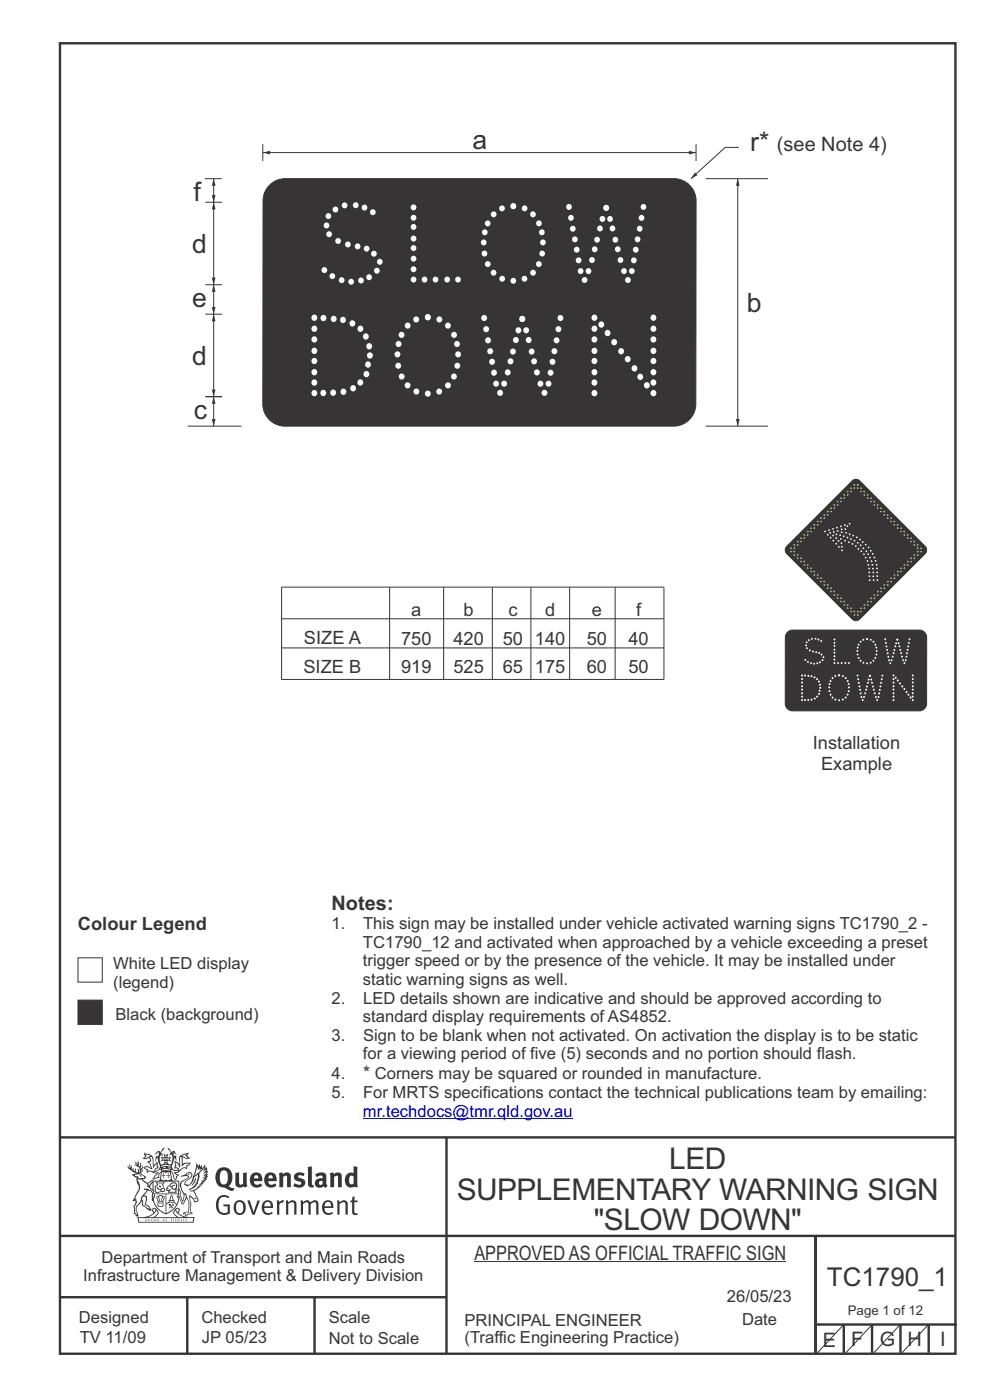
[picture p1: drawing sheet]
<svg xmlns="http://www.w3.org/2000/svg" width="210mm" height="297mm" viewBox="0 0 210 297" stroke-linecap="round" stroke-linejoin="round" font-family="sans-serif">
<g fill="none" stroke="#373435" stroke-width=".51">
<path d="M12.7 9.2h190v278h-190zM12.7 241.3h190M94.7 241.4v45.8M12.7 275.2h82M12.7 262.2h190.1M39.7 275.2v12M66.7 275.2v12M173 262.1v24.9M173 281h30M179 281v6M185 281v6M191 281v6"/>
<path d="M197 281v6"/>
</g>
<g fill="#373435">
<path d="M47 248.4a2.55 2.55 0 0 0 0 2.7l.3 .2a.81 .81 0 0 0 1-1v-.5a1.04 1.04 0 0 0-1.1-1.5zM46.3 248.1a1.82 1.82 0 0 1 2.1-.2 1.82 1.82 0 0 1 .9 1.8 2.29 2.29 0 0 1-.8 2l.7 .3h.5l-.2 .6a2.87 2.87 0 0 1-2-.7 2.12 2.12 0 0 1-1.7-3.1z" fill-rule="evenodd"/>
<path d="M49.9 248.9l.8-.2v2a.46 .46 0 0 0 .3 .6 .46 .46 0 0 0 .6-.3v-2.1l.7-.2v2.4l.2 .5-.5 .3-.3-.3a1.02 1.02 0 0 1-1.2 .3 1.02 1.02 0 0 1-.6-1.1z" fill-rule="evenodd"/>
<path d="M54 249.5l-.1 .5h.9a.49 .49 0 0 0-.2-.6 .49 .49 0 0 0-.6 .1zM53.4 249.1a1.34 1.34 0 0 1 1.6-.2 1.34 1.34 0 0 1 .6 1.5v.2h-1.7a.77 .77 0 0 0 .5 .8 .77 .77 0 0 0 .9-.4l.3 .5a1.59 1.59 0 0 1-2 .2 1.59 1.59 0 0 1-.5-2.1z" fill-rule="evenodd"/>
<path d="M57 249.5l-.1 .5h1a.49 .49 0 0 0-.2-.6 .49 .49 0 0 0-.7 .1zM56.4 249.1a1.34 1.34 0 0 1 1.6-.2 1.34 1.34 0 0 1 .7 1.5v.2h-1.8a.77 .77 0 0 0 .5 .8 .77 .77 0 0 0 .9-.4l.4 .5a1.59 1.59 0 0 1-2.1 .2 1.59 1.59 0 0 1-.5-2.1z" fill-rule="evenodd"/>
<path d="M59.2 248.9l.7-.2 .1 .4a.95 .95 0 0 1 1-.3 .95 .95 0 0 1 .7 .8v2.3h-.8v-2.3a.46 .46 0 0 0-.8 .1v2.2h-.8z" fill-rule="evenodd"/>
<path d="M62.6 249.1a1.75 1.75 0 0 1 2-.1l-.2 .5-.6-.2a.43 .43 0 0 0-.6 .3l.4 .3a1.04 1.04 0 0 1 1.2 1.1 1.04 1.04 0 0 1-1.4 1l-1.2-.4 .3-.6 1 .4 .4-.4a.88 .88 0 0 0-1-.5l-.4-.2-.1-.4z" fill-rule="evenodd"/>
<path d="M65.3 247.6l.8-.2 .1 3.8 .3 .2 .1 .4a.88 .88 0 0 1-1 0 .88 .88 0 0 1-.3-1z" fill-rule="evenodd"/>
<path d="M67.8 250.6a.43 .43 0 0 0-.1 .7 .43 .43 0 0 0 .7-.1v-.7zM66.8 249.1a1.7 1.7 0 0 1 2.4 .1v1.9l.3 .4-.4 .5-.5-.4a1.03 1.03 0 0 1-1.7-.1 1.03 1.03 0 0 1 .8-1.5h.7v-.4a.8 .8 0 0 0-1.2 .1z" fill-rule="evenodd"/>
<path d="M70 248.9l.7-.2 .1 .4a.95 .95 0 0 1 1-.3 .95 .95 0 0 1 .7 .8v2.3h-.8v-2.3a.46 .46 0 0 0-.8 .1v2.2h-.8z" fill-rule="evenodd"/>
<path d="M74.3 249.5a1.48 1.48 0 0 0 0 1.7h.5l.2-.1v-1.5l-.3-.2zM75 247.4l.8 .1 .1 4.4h-.7l-.1-.2a1.26 1.26 0 0 1-1.4 0 1.26 1.26 0 0 1-.5-1.3 1.29 1.29 0 0 1 .4-1.4 1.29 1.29 0 0 1 1.4-.1z" fill-rule="evenodd"/>
<path d="M46.4 253.9a1.72 1.72 0 0 1 2.3 0l-.3 .3a1.24 1.24 0 0 0-1.4-.2 1.24 1.24 0 0 0-.6 1.4 1.49 1.49 0 0 0 1.2 1.9l.7-.1v-1.3h-.8l-.1-.4h1.3v1.9a1.93 1.93 0 0 1-2.2 0 1.93 1.93 0 0 1-.7-2.2l.2-.8z" fill-rule="evenodd"/>
<path d="M50.4 255.1a1.65 1.65 0 0 0 .2 2.2 .99 .99 0 0 0 1-1.4 .78 .78 0 0 0-.4-.8 .78 .78 0 0 0-.8 0zM50 254.9a1.33 1.33 0 0 1 1.6-.1 1.33 1.33 0 0 1 .5 1.4 1.31 1.31 0 0 1-1.3 1.6 1.31 1.31 0 0 1-1.2-1.6v-.6z" fill-rule="evenodd"/>
<path d="M52.5 254.7l.4-.1 .9 2.6 .8-2.5h.5l-1.1 3h-.5z" fill-rule="evenodd"/>
<path d="M56.3 255.2l-.2 .7h1.3a.7 .7 0 0 0-.3-.8 .7 .7 0 0 0-.8 .1zM55.9 255a1.22 1.22 0 0 1 1.5-.2 1.22 1.22 0 0 1 .5 1.5h-1.8a.93 .93 0 0 0 .5 1 .93 .93 0 0 0 1.1-.2l.2 .3a1.43 1.43 0 0 1-1.8 .1 1.43 1.43 0 0 1-.6-1.7z" fill-rule="evenodd"/>
<path d="M58.7 254.7l.4-.1 .1 .5 .4-.4 .6-.1-.2 .5a.66 .66 0 0 0-.8 .7v1.9h-.4z" fill-rule="evenodd"/>
<path d="M60.6 254.7l.4-.1 .1 .5a.94 .94 0 0 1 1-.5 .94 .94 0 0 1 .8 .8v2.3h-.5l-.1-2.5a.81 .81 0 0 0-1.2 .3v2.2h-.4z" fill-rule="evenodd"/>
<path d="M63.7 254.7l.5-.1 .1 .5 .4-.3a.78 .78 0 0 1 1.1 .3 .9 .9 0 0 1 1-.5 .9 .9 0 0 1 .8 .8v2.3h-.5l-.1-2.5a.67 .67 0 0 0-1.1 .3v2.2h-.5v-2.4l-.4-.3-.7 .4v2.3h-.5z" fill-rule="evenodd"/>
<path d="M69 255.2l-.1 .7h1.3a.7 .7 0 0 0-.3-.8 .7 .7 0 0 0-.9 .1zM68.7 255a1.22 1.22 0 0 1 1.5-.2 1.22 1.22 0 0 1 .5 1.5h-1.8a.93 .93 0 0 0 .4 1 .93 .93 0 0 0 1.2-.2l.1 .3a1.44 1.44 0 0 1-1.7 .1 1.44 1.44 0 0 1-.6-1.7z" fill-rule="evenodd"/>
<path d="M71.4 254.7l.5-.1 .1 .5a.94 .94 0 0 1 1-.5 .94 .94 0 0 1 .8 .8v2.3h-.5l-.1-2.5a.81 .81 0 0 0-1.2 .3v2.2h-.4z" fill-rule="evenodd"/>
<path d="M74.7 253.9l.5-.1v.9h.7l-.1 .3h-.6v2.2l.1 .2h.5l.1 .3a.75 .75 0 0 1-1.2-.6v-2.1h-.4v-.3h.4z" fill-rule="evenodd"/>
<path d="M30.8 244.9l1.1 .3-.9 .5h-.4l.6-.5zM31.8 245.4h.2a2.44 2.44 0 0 1 .4 1.9l.1 .5 .7-1-.1 .6 .3 .3a.57 .57 0 0 0-.6 .7l-1-.1-.5 .2 .2-.5-.8-.3 .7-.1 .9 .5 .1-.1-.6-1.3-.2-.2h.5zM30.7 244.4l-.1 .5 .2 .4-.6 .4a1.04 1.04 0 0 0 1.4-.1l.2 .6-.3 .1-.2 .4a.94 .94 0 0 1 .8 1.1l-.2-.1a1.16 1.16 0 0 0-1.5-.1l.3 .4 .4 .2 .1 .5 .2 .1 .1-.2a.94 .94 0 0 1 1.1 .2l.8 .1-1.2 1.2a1.13 1.13 0 0 0 1.2-.2l.4-.1-.1-.4 .5-.8a.83 .83 0 0 0-.6 1.1l-.3-.1-.7 .4 1.1-1.4-.5 .1-.5-.1 1.3-.5-.1-.1-.9 .4v-.3l.2-.2 .3 .1 .1-.3-.2-.4v-.6l-.1-.4-.7 1v-.7a1.42 1.42 0 0 0-1.6-1.8z" fill-rule="evenodd"/>
<path d="M38.5 245.2l.5-.2 .7-.1-.6 .3 .8 .5h-.3zM38.3 245.5l.2-.1 .1 2a1.69 1.69 0 0 1 1.6-.6l-.8 .5 .1 .5a1.1 1.1 0 0 0-1.5 .6l-.1-.5-.2-.2h-.5l.3-.4-.3-.7a1.42 1.42 0 0 1 .8 1.1l.2-.1zM37.1 246.2l.1 1-.2 .3 .1 .4h.5l.1 .2a.96 .96 0 0 1-1.1-.1l-.1 .1a1.06 1.06 0 0 0 1.3 .2v.1a.72 .72 0 0 1-1 .2l.3 .5 .6 .2-.4 .2-.1 .6-.2-.3-.4-1.1-.4-.4 .4 .9a1.54 1.54 0 0 0 .7 1.2l.2-.3a.58 .58 0 0 1 .4-.8l.2-.1h-.3l-.5-.3 .9-.5a.93 .93 0 0 1 1.2-.5v.2l.2-.2 .1-.5a.99 .99 0 0 0 .7-.8l-1.3 .1-.3 .2-.1-1.4 .9 .4 .9-.3h-.4l-.5-.4 .4-.7-.6 .2a1.46 1.46 0 0 0-1.4 2.1v.4l-.2-.4z" fill-rule="evenodd"/>
<path d="M35.6 248.9l.2 .1-.1 .3 .4 .1h-.4v.6l-.1-.6h-.3l.3-.1z" fill-rule="evenodd"/>
<path d="M34.6 248.9l.2 .1v.3l.3 .1h-.3l-.1 .6v-.6h-.4l.4-.1z" fill-rule="evenodd"/>
<path d="M34.3 248.8a.57 .57 0 0 1 .9 .2 .57 .57 0 0 1 .9-.2l.2 1.4h-.2a.57 .57 0 0 1-.9 0 .69 .69 0 0 1-1.1 0zM34.2 248.1l-.3 2.1-.2 .4h3l-.2-.4-.3-2.1h-.2v.2l-.8-.1-.8 .1v-.2z" fill-rule="evenodd"/>
<path d="M34.2 252.4a.3 .3 0 0 0 .6 0 .3 .3 0 0 0-.6 0zM33.3 250.9l.3 .3-.3 .4a.79 .79 0 0 0 0 1.3l.8-.2-.1-.3a.55 .55 0 0 1-.7-.6l.1-.1 .2 .3 .3 .2 .8-.2-.4-.7 .4-.4-.7 .2zM33 250.7l1.1 .2 .9-.2-.4 .6 .4 1.2a.56 .56 0 0 1-.8 .3l-.2 .1a.73 .73 0 0 1-.9 .1 .73 .73 0 0 1-.3-1v-.4l.6-.4z" fill-rule="evenodd"/>
<path d="M35.6 251.8l.7-.4a.58 .58 0 0 1 1-.1 .58 .58 0 0 1-.4 .9l-.3-.3a.43 .43 0 0 1 .6-.4 .57 .57 0 0 0-.8 .2l-.2-.1-.3 .1 .4 .2a.55 .55 0 0 0 .9 .4v.5h-1.3l.3-.4-.1-.1-.6 .1 .2-.3-.2-.1zM35.4 251.8l-.1 .2a.39 .39 0 0 0 .2 .6h.3l-.2 .4h1.9l-.1-.8a.86 .86 0 0 0-.1-1.3 .86 .86 0 0 0-1.3 .4z" fill-rule="evenodd"/>
<path d="M36 254.8h.8v.2h-.8zM36.4 253.8l.2 .8h-.4zM36.4 253.5l-.3 .5-.1 .6h-.2v.4l-.7 .4 .2 .1a1.48 1.48 0 0 1 2.1 .2l.2-.1-.6-.5v-.5h-.2l-.1-.6z" fill-rule="evenodd"/>
<path d="M35.8 255.4l.4 .1 .1 .3 .3-.2-.2-.2a.38 .38 0 0 1 .5 .5l-.2-.2-.3 .2 .3 .2-.3 .3-.1-.4-.4 .4-.1-.2 .4-.3-.1-.1-.2 .1z" fill-rule="evenodd"/>
<path d="M34.5 254h.2v.2l-.2 .6h-.2zM33.6 255.3h.9v.2a.55 .55 0 0 1-.8 .4v-.2l-.2-.1zM33.4 254h.2l.2 .8h-.2zM33.6 255l.8-.1 .1 .2h-.8zM33.8 253.7h.5l-.2 1.1h-.1zM33.3 253.8l-.1 .3 .3 1.1a.48 .48 0 0 0-.1 .6 .48 .48 0 0 0 .5 .2h.5a.49 .49 0 0 0 .2-.8l.3-1.1-.1-.3a1.42 1.42 0 0 0-1.5 0z" fill-rule="evenodd"/>
<path d="M33.7 251.5l.4 .1 .1 .3h-.3z" fill-rule="evenodd"/>
<path d="M41.3 250.1l.3-.2-.2 .8-.6 .8h-.2l.5-.7z" fill-rule="evenodd"/>
<path d="M39.7 249l.3-.2 .5 .2a.88 .88 0 0 1-.6 1.1 1.22 1.22 0 0 0-.8 1.3l.5 .2a.72 .72 0 0 0 .9-.4l.5-.8 .2-.6 .8-.6v.2a2.85 2.85 0 0 1-2 2.9l.1 .1a2.13 2.13 0 0 0 1.9-1.5v-.3a2.01 2.01 0 0 0 .3-1.7l1.1-1.3-.4 1 .7-.5-.7 1 .8-.4-.8 .8 .7-.2-.9 .6 .8-.1-.8 .4h.7l-.8 .3 .3 .2h-.4l.2 .3h-.4l.2 .3h-.4l.1 .2h-.1a2.16 2.16 0 0 1-2 1.1l.1 .2 .4-.1a.76 .76 0 0 1 .7 .8l.5 1.2-.6 .2a1.45 1.45 0 0 0-1.1-1.3l.2 1.8-.1 1.8 .4 .3a1.07 1.07 0 0 0-1.2 .4v-.3l-.5-.2a.87 .87 0 0 1 1.1-.1v-.7a4.4 4.4 0 0 0-.6-3.1l-.1-.3h-.2a2.16 2.16 0 0 1-.7-2.2l.3-.4 1.2-.7a.55 .55 0 0 0-.4-.8zM37.8 252.4a.76 .76 0 0 1 .3 1.1l.6 1.6 .4-1.7 .2 .1a.61 .61 0 0 1-.1 .9l-.3 .8-.2 .1-.7-1.6-.3 .1a1.18 1.18 0 0 0 .1-1.4zM41.8 247.5l.2 .7 .3-.5v.6l.4-.5a1.9 1.9 0 0 1-1.2 1.4l-.3 .3zM38.2 249.6l1.4-.2 .2 .2v.3l-.5 .2a1.26 1.26 0 0 0-.9 1.9l.2 .7a1.84 1.84 0 0 1 .1 2.1l-.4-1.4a.96 .96 0 0 0-.4-1.2l-.4 .2a.78 .78 0 0 1 0 1.3l.1 .3h.4l.4 1.1a.38 .38 0 0 0 .2 .4 .38 .38 0 0 0 .4-.1l.6-1.2a2.94 2.94 0 0 1 .4 2.5l-.1 .4h-.8l-.3 .4v.2l.4-.1 .1 .4 .2 .1a1.02 1.02 0 0 1 1.3-.5v-.4l-.3-.1 .1-1.8-.3-1.3h.1a1.14 1.14 0 0 1 .8 1 .63 .63 0 0 0 .8-.2 .63 .63 0 0 0-.2-.9l-.6-1.2 .9-.6 .2-.4h.3l-.1-.2h.4l-.1-.3h.3l-.1-.3 .5-.1-.2-.2 .6-.4v-.2h-.2l.4-.5h-.3l.3-.5-.4 .1 .4-.5v-.3l-.3 .2 .2-.7-.1-.2-.4 .3v-.8l-.6 .8-.2-.8-.2 .5-.3-.7-.1 .6-.5-.8-.1 1.4-.6 1.8a1.81 1.81 0 0 1-1 1.5l-.6-.2a1.75 1.75 0 0 1 1.1-1.2 .75 .75 0 0 0 .1-1.3 .75 .75 0 0 0-1.2 .4z" fill-rule="evenodd"/>
<path d="M41.2 254.1h.3l.2 .2-.4 .1z" fill-rule="evenodd"/>
<path d="M29.4 258.4h11.6l-.1 .8h-11.4zM31.3 258.2l.5-.1a2.48 2.48 0 0 0 1.4-1.3l.3 .5-.5 .6-.5 .3zM32.5 256.6l.3-.2 .2 .1-.3 .7zM37.2 256.8a2.65 2.65 0 0 0 1.8 1.4h-1.1l-.5-.3-.5-.6zM37.4 256.5l.2-.1 .3 .2-.3 .6zM29.2 258.2l.1 1.2h11.8l.2-1.1-.2-.1a4.1 4.1 0 0 1-3.3-.9l.3-.4-.1-.6a1.06 1.06 0 0 0-1.3 1l.2 .4 .6 .5h-4.7l.3-.1a.84 .84 0 0 0 .6-.8 .84 .84 0 0 0-.5-.8l-.3-.2h-.5l-.1 .6 .3 .4a4.2 4.2 0 0 1-3.4 .9z" fill-rule="evenodd"/>
<path d="M31 258.7l.1 .2h-.2zM31 258.5l-.3 .6 .4-.2 .2 .2z" fill-rule="evenodd"/>
<path d="M31.3 258.6h.3v.4a.25 .25 0 0 0 .2-.1 .25 .25 0 0 0-.1-.3h.1a.29 .29 0 0 1 0 .4 .29 .29 0 0 1-.4 0 .29 .29 0 0 1 0-.4z" fill-rule="evenodd"/>
<path d="M32.2 258.6a.22 .22 0 0 1 .3 .2 .22 .22 0 0 1-.3 .2zM32 258.6l.1 .4a.33 .33 0 0 0 .4 0 .33 .33 0 0 0 0-.4 .33 .33 0 0 0-.5 0z" fill-rule="evenodd"/>
<path d="M32.9 258.7l.1 .2h-.2zM32.9 258.5l-.2 .6 .3-.2 .2 .2z" fill-rule="evenodd"/>
<path d="M33.3 258.6h.2l.1 .1 .2-.1-.2 .2 .2 .3-.3-.3-.1 .3h-.1l.2-.3z" fill-rule="evenodd"/>
<path d="M34.7 258.7l.1 .2h-.2zM34.7 258.5l-.3 .6 .4-.2 .2 .2z" fill-rule="evenodd"/>
<path d="M35 258.5h.5l-.2 .1v.5h-.2l.1-.5z" fill-rule="evenodd"/>
<path d="M36.2 258.6l.3-.1-.1 .1v.2h.1h-.1v.3h-.2z" fill-rule="evenodd"/>
<path d="M36.7 258.6h.2v.5h-.2z" fill-rule="evenodd"/>
<path d="M37.3 258.6a.22 .22 0 0 1 .3 .2 .22 .22 0 0 1-.3 .2zM37.1 258.6v.4a.33 .33 0 0 0 .5 0 .33 .33 0 0 0 0-.4 .33 .33 0 0 0-.5 0z" fill-rule="evenodd"/>
<path d="M37.8 258.6l.4-.1-.2 .1v.2h.1h-.1v.2l.2 .1h-.4z" fill-rule="evenodd"/>
<path d="M38.4 258.6h.2l-.1 .4 .2 .1h-.3z" fill-rule="evenodd"/>
<path d="M38.9 258.6h.2v.5h-.2z" fill-rule="evenodd"/>
<path d="M39.3 258.6h.2h-.1l.2 .3-.2 .2-.1-.1v-.1l.2 .1z" fill-rule="evenodd"/>
<path d="M34.2 247.4a1.51 1.51 0 0 1 2 .2 2.67 2.67 0 0 0-2.1 0zM35.7 247.6l.4 .1 .1 .3-.4-.1zM34.6 247.6h.5l.1 .2h-.4zM34 247.8l.3 .2h-.3zM34.9 246.9l.3-.2 .3 .2zM34.9 245.6l.2 .1v.3h-.2zM35 245.1l.2 .2 .2-.2-.1 .3h-.2zM35.1 246.3h.2l.1 .4-.2-.2-.2 .2zM35.3 245.7l.2-.1v.4h-.2zM34.4 245.7h.3l.1 .3-.4 .1 .2-.2zM35.7 245.7h.3l-.2 .2 .2 .2-.4-.1zM32.7 244.9l1-.5-.1 1-.2-.2-.3 .2-.3 1.1 .5-1 .3 .9a1.84 1.84 0 0 1 .2 1.7l.4 .1a2.48 2.48 0 0 1 2.2 0l.2-.2-.2-.7 .7-1.8 .4 .7-.2-1-.2-.1-.2 .3v-.9l.6 .4-.6-.8-.3 .1-.1 .4-.5-.9-.5-.3 .2 .5 .6 .5-.5 .8 .4-.4a2.06 2.06 0 0 1 0 2.3l-.5-.2-.2-.6 .1-.1 .8 .2-.4-.5 .4-.5-.7 .2-.2-.2 .2-.7-.5 .4-.5-.4 .2 .7-.2 .2-.7-.2 .4 .5-.4 .5 .8-.2 .1 .1-.2 .6-.5 .2a2.02 2.02 0 0 1 0-2.2l.3 .5-.1-.7-.3-.1 .8-1.2-.4 .3-.5 .8-.2-.3a.8 .8 0 0 0-.8 .5z" fill-rule="evenodd"/>
<path d="M29.2 250.1l.3 .1a.61 .61 0 0 1 .8 .4l.3 .2a.8 .8 0 0 1 .6 1l.4 .1 .5 .5a1 1 0 0 1 .5 1.1l-.1 .7v-.5h-.1a.96 .96 0 0 0-.8-1.3l-.2-.2h-.7l-.1-.1-.1 .1 .1 .3h.6l-1.2 1.3-.2 1-.4 .6a1.33 1.33 0 0 0-.5 1.8l.2 .5a1.26 1.26 0 0 1-.5-1.5l-.1-.3a1.56 1.56 0 0 0 .4-1.7l-.3 .2 .2-.5a3.2 3.2 0 0 0 .7-3zM30.4 253.9h.4a2.06 2.06 0 0 1-.1 1.6l.7 .5 .4 .4-.6-.1-.8-.6-.1-.9a.51 .51 0 0 1 .1-.9zM28.6 249.3a1.52 1.52 0 0 1 2.1 .5l-1.1 .2-.2-.1-.1-.4h-.5zM27.5 247v.8l-.3-.4h-.1a3.1 3.1 0 0 0 1.9 1.6l-1 .1 .5 .6 .5 .1 .1 1.1a1.84 1.84 0 0 1-.3 2.5l-.4 .9-.3 .4 .2 .1 .4-.1 .1 .4-.2 .5-.3 .2 .1 1.7h.2l.3 .5 .1 .1 .4-.1-.1-.5a1.3 1.3 0 0 1-.1-1.7l.9-1 .1 1.1 .6 .2 .5 .5 .1-.1 .2 .3h.5a1.85 1.85 0 0 0-1.2-1.4l.1-.3a1.39 1.39 0 0 0 0-1.4l-.5-.1 .5-.5a.66 .66 0 0 1 .9-.4 .66 .66 0 0 1 .3 .9l-.1 .4 .2-.1v.2l-.1 .3 .2 .5 .1-.3a2.24 2.24 0 0 0 .1-2.2 .73 .73 0 0 1-.7-.7 .73 .73 0 0 1 .6-.7v-.2a.94 .94 0 0 0-.9 .8 .48 .48 0 0 1-.1-.6 .48 .48 0 0 1 .5-.2l.5-.3a.51 .51 0 0 0-.8 .2l-.5 .2-1-.8h.6l.2-.5-1.2-.7 .5-.5v-.3l-.5 .4 .1-.2a.69 .69 0 0 0 .2-1v.4l-.2 .3v-1.1l-.3-.2 .1 .6-.1 .2-.4-1.3v.7l-.6-.4 .5 .7-.6-.2 .3 .3a1 1 0 0 1 .7 1.4l-.2-.8v.9l-.5-.2v-.8l-.2 .7-.2-.1-.1-.6-.2 .4-.2-.2 .1-.7-.2 .5z" fill-rule="evenodd"/>
<path d="M29.6 249.4l.2-.1 .3 .2z" fill-rule="evenodd"/>
<path d="M32.4 250.5h5.6v2l-.2-.1v-1.7h-5.2v2.5h5.2v-.8l.1 .2-.1 1.1v-.3h-2.5v4a4.1 4.1 0 0 0 2.6-3.6l.1-.1a4 4 0 0 1-2.8 3.9 4.2 4.2 0 0 1-2.8-4.7l.1 1.2 .1-.1a3.8 3.8 0 0 0 2.5 3.4v-4h-2.5l-.2-.9z" fill-rule="evenodd"/>
<circle cx="40" cy="249.1" r=".17"/>
</g>
<path d="M77 237.3h44.5" fill="none" stroke="#0000c4" stroke-width=".21"/>
<path d="M16.5 212.2h5.2v5.1h-5.2z" fill-rule="evenodd" fill="#373435" stroke="#373435" stroke-width=".21"/>
<path d="M16.5 203.2h5.2v5.2h-5.2z" fill-rule="evenodd" fill="#fefefe" stroke="#373435" stroke-width=".21"/>
<path d="M166.9 115.9l13.9-13.9a1.1 1.1 0 0 1 1.5 0l13.9 13.9a1.1 1.1 0 0 1 0 1.5l-13.9 14a1.1 1.1 0 0 1-1.5 0l-13.9-14a1.1 1.1 0 0 1 0-1.5z" fill-rule="evenodd" fill="#373435" stroke="#373435" stroke-width=".21"/>
<g fill="#fff212">
<circle cx="181.2" cy="130.5" r=".19"/>
<circle cx="181.9" cy="129.7" r=".19"/>
<circle cx="182.6" cy="129" r=".19"/>
<circle cx="183.4" cy="128.3" r=".19"/>
<circle cx="184.1" cy="127.6" r=".19"/>
<circle cx="184.8" cy="126.9" r=".19"/>
<circle cx="185.5" cy="126.2" r=".19"/>
<circle cx="186.2" cy="125.5" r=".19"/>
<circle cx="186.9" cy="124.8" r=".19"/>
<circle cx="187.6" cy="124.1" r=".19"/>
<circle cx="188.3" cy="123.4" r=".19"/>
<circle cx="189" cy="122.7" r=".19"/>
<circle cx="189.7" cy="122" r=".19"/>
<circle cx="190.4" cy="121.3" r=".19"/>
<circle cx="191.1" cy="120.6" r=".19"/>
<circle cx="191.8" cy="119.9" r=".19"/>
<circle cx="192.5" cy="119.1" r=".19"/>
<circle cx="193.3" cy="118.4" r=".19"/>
<circle cx="194" cy="117.7" r=".19"/>
<circle cx="194.7" cy="117" r=".19"/>
<circle cx="195.4" cy="116.3" r=".19"/>
<circle cx="181.9" cy="130.5" r=".19"/>
<circle cx="182.7" cy="129.8" r=".19"/>
<circle cx="183.4" cy="129" r=".19"/>
<circle cx="184.1" cy="128.3" r=".19"/>
<circle cx="184.8" cy="127.6" r=".19"/>
<circle cx="185.5" cy="126.9" r=".19"/>
<circle cx="186.2" cy="126.2" r=".19"/>
<circle cx="186.9" cy="125.5" r=".19"/>
<circle cx="187.6" cy="124.8" r=".19"/>
<circle cx="188.3" cy="124.1" r=".19"/>
<circle cx="189" cy="123.4" r=".19"/>
<circle cx="189.7" cy="122.7" r=".19"/>
<circle cx="190.4" cy="122" r=".19"/>
<circle cx="191.1" cy="121.3" r=".19"/>
<circle cx="191.8" cy="120.6" r=".19"/>
<circle cx="192.6" cy="119.9" r=".19"/>
<circle cx="193.3" cy="119.2" r=".19"/>
<circle cx="194" cy="118.4" r=".19"/>
<circle cx="194.7" cy="117.7" r=".19"/>
<circle cx="195.4" cy="117" r=".19"/>
<circle cx="167.8" cy="117" r=".19"/>
<circle cx="168.5" cy="116.3" r=".19"/>
<circle cx="169.2" cy="115.6" r=".19"/>
<circle cx="169.9" cy="114.9" r=".19"/>
<circle cx="170.6" cy="114.2" r=".19"/>
<circle cx="171.3" cy="113.5" r=".19"/>
<circle cx="172" cy="112.8" r=".19"/>
<circle cx="172.7" cy="112.1" r=".19"/>
<circle cx="173.4" cy="111.4" r=".19"/>
<circle cx="174.2" cy="110.7" r=".19"/>
<circle cx="174.9" cy="109.9" r=".19"/>
<circle cx="175.6" cy="109.2" r=".19"/>
<circle cx="176.3" cy="108.5" r=".19"/>
<circle cx="177" cy="107.8" r=".19"/>
<circle cx="177.7" cy="107.1" r=".19"/>
<circle cx="178.4" cy="106.4" r=".19"/>
<circle cx="179.1" cy="105.7" r=".19"/>
<circle cx="179.8" cy="105" r=".19"/>
<circle cx="180.5" cy="104.3" r=".19"/>
<circle cx="181.2" cy="103.6" r=".19"/>
<circle cx="181.9" cy="102.9" r=".19"/>
<circle cx="167.8" cy="116.3" r=".19"/>
<circle cx="168.5" cy="115.6" r=".19"/>
<circle cx="169.2" cy="114.9" r=".19"/>
<circle cx="169.9" cy="114.2" r=".19"/>
<circle cx="170.6" cy="113.5" r=".19"/>
<circle cx="171.3" cy="112.8" r=".19"/>
<circle cx="172" cy="112.1" r=".19"/>
<circle cx="172.7" cy="111.4" r=".19"/>
<circle cx="173.4" cy="110.6" r=".19"/>
<circle cx="174.1" cy="109.9" r=".19"/>
<circle cx="174.9" cy="109.2" r=".19"/>
<circle cx="175.6" cy="108.5" r=".19"/>
<circle cx="176.3" cy="107.8" r=".19"/>
<circle cx="177" cy="107.1" r=".19"/>
<circle cx="177.7" cy="106.4" r=".19"/>
<circle cx="178.4" cy="105.7" r=".19"/>
<circle cx="179.1" cy="105" r=".19"/>
<circle cx="179.8" cy="104.3" r=".19"/>
<circle cx="180.5" cy="103.6" r=".19"/>
<circle cx="181.2" cy="102.9" r=".19"/>
<circle cx="181.9" cy="103.6" r=".19"/>
<circle cx="182.6" cy="104.3" r=".19"/>
<circle cx="183.3" cy="105" r=".19"/>
<circle cx="184" cy="105.7" r=".19"/>
<circle cx="184.7" cy="106.4" r=".19"/>
<circle cx="185.4" cy="107.1" r=".19"/>
<circle cx="186.2" cy="107.8" r=".19"/>
<circle cx="186.9" cy="108.5" r=".19"/>
<circle cx="187.6" cy="109.2" r=".19"/>
<circle cx="188.3" cy="109.9" r=".19"/>
<circle cx="189" cy="110.7" r=".19"/>
<circle cx="189.7" cy="111.4" r=".19"/>
<circle cx="190.4" cy="112.1" r=".19"/>
<circle cx="191.1" cy="112.8" r=".19"/>
<circle cx="191.8" cy="113.5" r=".19"/>
<circle cx="192.5" cy="114.2" r=".19"/>
<circle cx="193.2" cy="114.9" r=".19"/>
<circle cx="193.9" cy="115.6" r=".19"/>
<circle cx="194.6" cy="116.3" r=".19"/>
<circle cx="182.6" cy="103.6" r=".19"/>
<circle cx="183.3" cy="104.3" r=".19"/>
<circle cx="184" cy="105" r=".19"/>
<circle cx="184.7" cy="105.7" r=".19"/>
<circle cx="185.5" cy="106.4" r=".19"/>
<circle cx="186.2" cy="107.1" r=".19"/>
<circle cx="186.9" cy="107.8" r=".19"/>
<circle cx="187.6" cy="108.5" r=".19"/>
<circle cx="188.3" cy="109.2" r=".19"/>
<circle cx="189" cy="109.9" r=".19"/>
<circle cx="189.7" cy="110.6" r=".19"/>
<circle cx="190.4" cy="111.4" r=".19"/>
<circle cx="191.1" cy="112.1" r=".19"/>
<circle cx="191.8" cy="112.8" r=".19"/>
<circle cx="192.5" cy="113.5" r=".19"/>
<circle cx="193.2" cy="114.2" r=".19"/>
<circle cx="193.9" cy="114.9" r=".19"/>
<circle cx="194.6" cy="115.6" r=".19"/>
<circle cx="168.5" cy="117" r=".19"/>
<circle cx="169.2" cy="117.7" r=".19"/>
<circle cx="169.9" cy="118.4" r=".19"/>
<circle cx="170.6" cy="119.1" r=".19"/>
<circle cx="171.3" cy="119.8" r=".19"/>
<circle cx="172" cy="120.5" r=".19"/>
<circle cx="172.7" cy="121.2" r=".19"/>
<circle cx="173.4" cy="121.9" r=".19"/>
<circle cx="174.2" cy="122.7" r=".19"/>
<circle cx="174.9" cy="123.4" r=".19"/>
<circle cx="175.6" cy="124.1" r=".19"/>
<circle cx="176.3" cy="124.8" r=".19"/>
<circle cx="177" cy="125.5" r=".19"/>
<circle cx="177.7" cy="126.2" r=".19"/>
<circle cx="178.4" cy="126.9" r=".19"/>
<circle cx="179.1" cy="127.6" r=".19"/>
<circle cx="179.8" cy="128.3" r=".19"/>
<circle cx="180.5" cy="129" r=".19"/>
<circle cx="181.2" cy="129.7" r=".19"/>
<circle cx="168.5" cy="117.7" r=".19"/>
<circle cx="169.2" cy="118.4" r=".19"/>
<circle cx="169.9" cy="119.1" r=".19"/>
<circle cx="170.6" cy="119.8" r=".19"/>
<circle cx="171.3" cy="120.5" r=".19"/>
<circle cx="172" cy="121.2" r=".19"/>
<circle cx="172.7" cy="122" r=".19"/>
<circle cx="173.4" cy="122.7" r=".19"/>
<circle cx="174.1" cy="123.4" r=".19"/>
<circle cx="174.9" cy="124.1" r=".19"/>
<circle cx="175.6" cy="124.8" r=".19"/>
<circle cx="176.3" cy="125.5" r=".19"/>
<circle cx="177" cy="126.2" r=".19"/>
<circle cx="177.7" cy="126.9" r=".19"/>
<circle cx="178.4" cy="127.6" r=".19"/>
<circle cx="179.1" cy="128.3" r=".19"/>
<circle cx="179.8" cy="129" r=".19"/>
<circle cx="180.5" cy="129.7" r=".19"/>
</g>
<g fill="#fefefe">
<circle cx="183.3" cy="117.6" r=".18"/>
<circle cx="183.6" cy="118.3" r=".18"/>
<circle cx="184.5" cy="118.3" r=".18"/>
<circle cx="185.1" cy="117.5" r=".18"/>
<circle cx="184.2" cy="117.6" r=".18"/>
<circle cx="184.7" cy="116.8" r=".18"/>
<circle cx="183.8" cy="117" r=".18"/>
<circle cx="184.3" cy="116.1" r=".18"/>
<circle cx="178.6" cy="116.8" r=".18"/>
<circle cx="178.6" cy="116" r=".18"/>
<circle cx="177.9" cy="116" r=".18"/>
<circle cx="178.5" cy="115.2" r=".18"/>
<circle cx="177.4" cy="115.4" r=".18"/>
<circle cx="179.3" cy="114.7" r=".18"/>
<circle cx="182.1" cy="116.4" r=".18"/>
<circle cx="179.8" cy="114" r=".18"/>
<circle cx="182.7" cy="116.9" r=".18"/>
<circle cx="183.6" cy="115.5" r=".18"/>
<circle cx="183.2" cy="116.3" r=".18"/>
<circle cx="181.5" cy="115.8" r=".18"/>
<circle cx="183" cy="115" r=".18"/>
<circle cx="182.6" cy="115.7" r=".18"/>
<circle cx="180.8" cy="115.4" r=".18"/>
<circle cx="180.1" cy="115" r=".18"/>
<circle cx="181.9" cy="115.2" r=".18"/>
<circle cx="180.5" cy="114.4" r=".18"/>
<circle cx="181.3" cy="114.7" r=".18"/>
<circle cx="182.4" cy="114.5" r=".18"/>
<circle cx="181" cy="113.6" r=".18"/>
<circle cx="181.8" cy="114" r=".18"/>
<circle cx="184" cy="119" r=".18"/>
<circle cx="184.2" cy="119.8" r=".18"/>
<circle cx="185.1" cy="119.8" r=".18"/>
<circle cx="186" cy="119.8" r=".18"/>
<circle cx="185.7" cy="119" r=".18"/>
<circle cx="184.9" cy="119" r=".18"/>
<circle cx="185.5" cy="118.3" r=".18"/>
<circle cx="184.4" cy="120.6" r=".18"/>
<circle cx="184.4" cy="121.4" r=".18"/>
<circle cx="185.3" cy="121.4" r=".18"/>
<circle cx="186.1" cy="121.4" r=".18"/>
<circle cx="186" cy="120.6" r=".18"/>
<circle cx="185.2" cy="120.6" r=".18"/>
<circle cx="184.4" cy="122.2" r=".18"/>
<circle cx="184.5" cy="123.1" r=".18"/>
<circle cx="185.3" cy="123.1" r=".18"/>
<circle cx="186.1" cy="123.1" r=".18"/>
<circle cx="186.1" cy="122.2" r=".18"/>
<circle cx="185.2" cy="122.3" r=".18"/>
<circle cx="180.2" cy="113.4" r=".18"/>
<circle cx="179.5" cy="113" r=".18"/>
<circle cx="179" cy="113.8" r=".18"/>
<circle cx="178.4" cy="114.3" r=".18"/>
<circle cx="177.9" cy="114.7" r=".18"/>
<circle cx="177.4" cy="114.2" r=".18"/>
<circle cx="176.8" cy="114.7" r=".18"/>
<circle cx="176.2" cy="114.1" r=".18"/>
<circle cx="176.7" cy="113.6" r=".18"/>
<circle cx="177.4" cy="113.4" r=".18"/>
<circle cx="178.2" cy="113.5" r=".18"/>
<circle cx="178.5" cy="112.9" r=".18"/>
<circle cx="179.3" cy="112.3" r=".18"/>
<circle cx="179.8" cy="111.6" r=".18"/>
<circle cx="178.5" cy="112.3" r=".18"/>
<circle cx="177.7" cy="112.6" r=".18"/>
<circle cx="176.9" cy="112.9" r=".18"/>
<circle cx="176.7" cy="112.2" r=".18"/>
<circle cx="177.5" cy="111.9" r=".18"/>
<circle cx="178.4" cy="111.7" r=".18"/>
<circle cx="179.2" cy="111.4" r=".18"/>
<circle cx="180.2" cy="111.1" r=".18"/>
<circle cx="175.9" cy="112.5" r=".18"/>
<circle cx="175" cy="112.8" r=".18"/>
<circle cx="176.1" cy="113" r=".18"/>
<circle cx="175.6" cy="113.4" r=".18"/>
</g>
<path d="M156.7 31.3h-2.9l-7.2 6.6M59.7 131.3h81.1M59.8 137.5h81.1M82.6 124.6v19.5M94.1 124.6v19.5M104.4 124.6v19.5M112.6 124.6v19.5M120.8 124.6v19.5M130.5 124.6v19.5M140.8 124.6h-81.1v19.5h81.1v-19.5" fill="none" stroke="#373435" stroke-width=".21"/>
<path d="M57.5 39a4.7 4.7 0 0 1 3-1.1h82.5a4.7 4.7 0 0 1 4.7 4.7l-.1 43.1a4.7 4.7 0 0 1-4.7 4.7h-82.5a4.7 4.7 0 0 1-4.7-4.7l.1-43.1a4.7 4.7 0 0 1 1.7-3.6z" fill-rule="evenodd" fill="#373435" stroke="#373435" stroke-width=".21"/>
<path d="M147.4 36.6l.5 .6-1.3 .7z" fill="#373435"/>
<path d="M55.8 32.4h91.8" fill="none" stroke="#373435" stroke-width=".21"/>
<g fill="#373435">
<path d="M146.1 32l1.5 .4-1.5 .4z"/>
<path d="M55.8 32.4l1.5-.4v.8z"/>
</g>
<path d="M147.6 30.6v3.6M156.5 37.9v52.5M100.9 57.1h3.5" fill="none" stroke="#373435" stroke-width=".21"/>
<g fill="#373435">
<path d="M156.5 37.9l.4 1.5h-.8z"/>
<path d="M156.1 88.9h.8l-.4 1.5z"/>
</g>
<path d="M149.7 37.9h13.2M100.9 54.6h3.5M149.7 90.4h13.2" fill="none" stroke="#373435" stroke-width=".21"/>
<g fill="#fefefe">
<circle cx="87.7" cy="44" r=".62"/>
<circle cx="87.7" cy="46.2" r=".62"/>
<circle cx="87.7" cy="48.1" r=".62"/>
<circle cx="87.7" cy="50.6" r=".62"/>
<circle cx="87.7" cy="52.6" r=".62"/>
<circle cx="87.7" cy="54.9" r=".62"/>
<circle cx="87.7" cy="57.1" r=".62"/>
<circle cx="87.7" cy="59.3" r=".62"/>
<circle cx="90" cy="59.3" r=".62"/>
<circle cx="92.4" cy="59.3" r=".62"/>
<circle cx="94.8" cy="59.3" r=".62"/>
<circle cx="97.1" cy="59.3" r=".62"/>
<circle cx="79.1" cy="45" r=".62"/>
<circle cx="77.3" cy="44" r=".62"/>
<circle cx="75.5" cy="43.5" r=".62"/>
<circle cx="73.1" cy="43.6" r=".62"/>
<circle cx="71.1" cy="44.4" r=".62"/>
<circle cx="69.6" cy="45.8" r=".62"/>
<circle cx="69.3" cy="47.8" r=".62"/>
<circle cx="69.8" cy="49.7" r=".62"/>
<circle cx="71.7" cy="51.1" r=".62"/>
<circle cx="73.8" cy="51.8" r=".62"/>
<circle cx="75.8" cy="52.3" r=".62"/>
<circle cx="77.8" cy="52.7" r=".62"/>
<circle cx="79.3" cy="53.8" r=".62"/>
<circle cx="80.6" cy="55.5" r=".62"/>
<circle cx="78.3" cy="58.8" r=".62"/>
<circle cx="79.9" cy="57.4" r=".62"/>
<circle cx="76.6" cy="59.5" r=".62"/>
<circle cx="74.5" cy="59.8" r=".62"/>
<circle cx="72.5" cy="59.4" r=".62"/>
<circle cx="70.5" cy="58.6" r=".62"/>
<circle cx="68.8" cy="57.3" r=".62"/>
<circle cx="128.6" cy="44.1" r=".62"/>
<circle cx="136.5" cy="43.9" r=".62"/>
<circle cx="136.1" cy="46.2" r=".62"/>
<circle cx="135.7" cy="48.5" r=".62"/>
<circle cx="135.3" cy="50.8" r=".62"/>
<circle cx="134.9" cy="53" r=".62"/>
<circle cx="134.5" cy="55.2" r=".62"/>
<circle cx="133.2" cy="59.4" r=".62"/>
<circle cx="134" cy="57.5" r=".62"/>
<circle cx="132.4" cy="57.5" r=".62"/>
<circle cx="131.6" cy="55.2" r=".62"/>
<circle cx="131" cy="52.9" r=".62"/>
<circle cx="130.5" cy="50.8" r=".62"/>
<circle cx="129.9" cy="48.5" r=".62"/>
<circle cx="129.4" cy="46.4" r=".62"/>
<circle cx="120.7" cy="43.9" r=".62"/>
<circle cx="121.1" cy="46.2" r=".62"/>
<circle cx="121.5" cy="48.5" r=".62"/>
<circle cx="121.9" cy="50.8" r=".62"/>
<circle cx="122.3" cy="53" r=".62"/>
<circle cx="122.7" cy="55.2" r=".62"/>
<circle cx="124" cy="59.4" r=".62"/>
<circle cx="123.2" cy="57.5" r=".62"/>
<circle cx="124.8" cy="57.5" r=".62"/>
<circle cx="125.6" cy="55.2" r=".62"/>
<circle cx="126.1" cy="52.9" r=".62"/>
<circle cx="126.6" cy="50.8" r=".62"/>
<circle cx="127.3" cy="48.5" r=".62"/>
<circle cx="127.8" cy="46.4" r=".62"/>
<circle cx="111.3" cy="44.2" r=".62"/>
<circle cx="113.1" cy="45.5" r=".62"/>
<circle cx="114.3" cy="47.4" r=".62"/>
<circle cx="114.9" cy="49.3" r=".62"/>
<circle cx="115.2" cy="51.4" r=".62"/>
<circle cx="115" cy="53.8" r=".62"/>
<circle cx="114.3" cy="56" r=".62"/>
<circle cx="113.1" cy="57.8" r=".62"/>
<circle cx="111.3" cy="59.1" r=".62"/>
<circle cx="108.9" cy="43.7" r=".62"/>
<circle cx="108.9" cy="59.6" r=".62"/>
<circle cx="106.5" cy="44.2" r=".62"/>
<circle cx="104.7" cy="45.5" r=".62"/>
<circle cx="103.4" cy="47.4" r=".62"/>
<circle cx="102.8" cy="49.3" r=".62"/>
<circle cx="102.6" cy="51.4" r=".62"/>
<circle cx="102.8" cy="53.8" r=".62"/>
<circle cx="103.5" cy="56" r=".62"/>
<circle cx="104.7" cy="57.8" r=".62"/>
<circle cx="106.5" cy="59.1" r=".62"/>
<circle cx="110.8" cy="67.7" r=".63"/>
<circle cx="118.9" cy="67.5" r=".63"/>
<circle cx="118.5" cy="69.8" r=".63"/>
<circle cx="118.1" cy="72.2" r=".63"/>
<circle cx="117.6" cy="74.5" r=".63"/>
<circle cx="117.2" cy="76.7" r=".63"/>
<circle cx="116.8" cy="79.1" r=".63"/>
<circle cx="115.5" cy="83.3" r=".63"/>
<circle cx="116.4" cy="81.4" r=".63"/>
<circle cx="114.6" cy="81.4" r=".63"/>
<circle cx="113.9" cy="79" r=".63"/>
<circle cx="113.3" cy="76.6" r=".63"/>
<circle cx="112.8" cy="74.6" r=".63"/>
<circle cx="112.2" cy="72.1" r=".63"/>
<circle cx="111.6" cy="70.1" r=".63"/>
<circle cx="102.7" cy="67.5" r=".63"/>
<circle cx="103.1" cy="69.8" r=".63"/>
<circle cx="103.5" cy="72.2" r=".63"/>
<circle cx="104" cy="74.5" r=".63"/>
<circle cx="104.4" cy="76.7" r=".63"/>
<circle cx="104.8" cy="79.1" r=".63"/>
<circle cx="106.1" cy="83.3" r=".63"/>
<circle cx="105.2" cy="81.4" r=".63"/>
<circle cx="106.9" cy="81.4" r=".63"/>
<circle cx="107.7" cy="79" r=".63"/>
<circle cx="108.3" cy="76.6" r=".63"/>
<circle cx="108.8" cy="74.6" r=".63"/>
<circle cx="109.4" cy="72.1" r=".63"/>
<circle cx="110" cy="70.1" r=".63"/>
<circle cx="66.7" cy="67.4" r=".65"/>
<circle cx="68.6" cy="67.5" r=".65"/>
<circle cx="70.8" cy="67.6" r=".65"/>
<circle cx="72.7" cy="67.9" r=".65"/>
<circle cx="66.7" cy="69.7" r=".65"/>
<circle cx="66.7" cy="72" r=".65"/>
<circle cx="66.7" cy="74.4" r=".65"/>
<circle cx="66.7" cy="76.6" r=".65"/>
<circle cx="66.7" cy="78.9" r=".65"/>
<circle cx="66.7" cy="81.1" r=".65"/>
<circle cx="66.7" cy="83.4" r=".65"/>
<circle cx="74.7" cy="68.6" r=".65"/>
<circle cx="76.4" cy="69.7" r=".65"/>
<circle cx="77.6" cy="71.4" r=".65"/>
<circle cx="78.3" cy="73.4" r=".65"/>
<circle cx="78.4" cy="75.4" r=".65"/>
<circle cx="78" cy="77.3" r=".65"/>
<circle cx="77.7" cy="79.3" r=".65"/>
<circle cx="76.4" cy="81.1" r=".65"/>
<circle cx="74.9" cy="82.3" r=".65"/>
<circle cx="72.8" cy="83.1" r=".65"/>
<circle cx="70.7" cy="83.3" r=".65"/>
<circle cx="68.6" cy="83.3" r=".65"/>
<circle cx="126.1" cy="67.4" r=".65"/>
<circle cx="126.1" cy="69.7" r=".65"/>
<circle cx="126.1" cy="72" r=".65"/>
<circle cx="126.1" cy="74.4" r=".65"/>
<circle cx="126.1" cy="76.6" r=".65"/>
<circle cx="126.1" cy="78.9" r=".65"/>
<circle cx="126.1" cy="81.1" r=".65"/>
<circle cx="126.1" cy="83.4" r=".65"/>
<circle cx="127.5" cy="68.8" r=".65"/>
<circle cx="138.6" cy="67.4" r=".65"/>
<circle cx="138.6" cy="69.7" r=".65"/>
<circle cx="138.6" cy="72" r=".65"/>
<circle cx="138.6" cy="74.4" r=".65"/>
<circle cx="138.6" cy="76.6" r=".65"/>
<circle cx="138.6" cy="78.9" r=".65"/>
<circle cx="138.6" cy="81.1" r=".65"/>
<circle cx="138.6" cy="83.4" r=".65"/>
<circle cx="128.9" cy="70.6" r=".65"/>
<circle cx="130.3" cy="72.6" r=".65"/>
<circle cx="131.7" cy="74.5" r=".65"/>
<circle cx="133.1" cy="76.2" r=".65"/>
<circle cx="134.6" cy="78.1" r=".65"/>
<circle cx="135.8" cy="79.9" r=".65"/>
<circle cx="137.2" cy="81.7" r=".65"/>
<circle cx="93.2" cy="67.8" r=".63"/>
<circle cx="95" cy="69.1" r=".63"/>
<circle cx="96.3" cy="71" r=".63"/>
<circle cx="96.9" cy="73" r=".63"/>
<circle cx="97.2" cy="75.2" r=".63"/>
<circle cx="97" cy="77.6" r=".63"/>
<circle cx="96.3" cy="79.9" r=".63"/>
<circle cx="95" cy="81.7" r=".63"/>
<circle cx="93.2" cy="83.1" r=".63"/>
<circle cx="90.8" cy="67.3" r=".63"/>
<circle cx="90.8" cy="83.5" r=".63"/>
<circle cx="90.7" cy="67.3" r=".63"/>
<circle cx="88.3" cy="67.8" r=".63"/>
<circle cx="86.5" cy="69.1" r=".63"/>
<circle cx="85.2" cy="71" r=".63"/>
<circle cx="84.5" cy="73" r=".63"/>
<circle cx="84.3" cy="75.2" r=".63"/>
<circle cx="84.5" cy="77.6" r=".63"/>
<circle cx="85.2" cy="79.9" r=".63"/>
<circle cx="86.4" cy="81.7" r=".63"/>
<circle cx="88.3" cy="83.1" r=".63"/>
</g>
<path d="M45.3 37.9v5M55.7 30.6v3.6M39.8 90.4h11.4" fill="none" stroke="#373435" stroke-width=".21"/>
<g fill="#373435">
<path d="M44.9 41.4h.8l-.4 1.5z"/>
<path d="M45.3 37.9l.4 1.5h-.8z"/>
</g>
<path d="M45.3 84.2v6.2" fill="none" stroke="#373435" stroke-width=".21"/>
<g fill="#373435">
<path d="M45.3 84.2l.4 1.5h-.8z"/>
<path d="M44.9 88.9h.8l-.4 1.5z"/>
</g>
<path d="M43.5 37.9h3.5M43.5 42.9h3.6M45.3 60.4v6.3" fill="none" stroke="#373435" stroke-width=".21"/>
<g fill="#373435">
<path d="M44.9 65.1h.8l-.4 1.6z"/>
<path d="M45.3 60.4l.4 1.5h-.8z"/>
</g>
<path d="M43.5 60.4h3.6M45.3 66.7v17.5M43.5 84.2h3.6" fill="none" stroke="#373435" stroke-width=".21"/>
<g fill="#373435">
<path d="M44.9 82.6h.8l-.4 1.6z"/>
<path d="M45.3 66.7l.4 1.5h-.8z"/>
</g>
<path d="M45.3 42.9v17.5M43.5 66.7h3.6" fill="none" stroke="#373435" stroke-width=".21"/>
<g fill="#373435">
<path d="M44.9 58.9h.8l-.4 1.5z"/>
<path d="M45.3 42.9l.4 1.5h-.8z"/>
</g>
<path d="M167.2 134l.9-.3h26.9a1.54 1.54 0 0 1 1.6 1.5v14.1a1.54 1.54 0 0 1-1.6 1.5h-26.9a1.54 1.54 0 0 1-1.5-1.5v-14.1l.1-.5z" fill-rule="evenodd" fill="#373435" stroke="#373435" stroke-width=".21"/>
<path d="M181.3 139.9h1.2M181.3 139.1h1.2" fill="none" stroke="#373435" stroke-width=".21"/>
<g fill="#fefefe">
<circle cx="177" cy="135.7" r=".2"/>
<circle cx="177" cy="136.4" r=".2"/>
<circle cx="177" cy="137" r=".2"/>
<circle cx="177" cy="137.8" r=".2"/>
<circle cx="177" cy="138.5" r=".2"/>
<circle cx="177" cy="139.2" r=".2"/>
<circle cx="177" cy="139.9" r=".2"/>
<circle cx="177" cy="140.6" r=".2"/>
<circle cx="177.8" cy="140.6" r=".2"/>
<circle cx="178.5" cy="140.6" r=".2"/>
<circle cx="179.3" cy="140.6" r=".2"/>
<circle cx="180.1" cy="140.6" r=".2"/>
<circle cx="174.2" cy="136" r=".2"/>
<circle cx="173.6" cy="135.7" r=".2"/>
<circle cx="173" cy="135.5" r=".2"/>
<circle cx="172.2" cy="135.5" r=".2"/>
<circle cx="171.6" cy="135.8" r=".2"/>
<circle cx="171.1" cy="136.3" r=".2"/>
<circle cx="171" cy="136.9" r=".2"/>
<circle cx="171.2" cy="137.5" r=".2"/>
<circle cx="171.8" cy="138" r=".2"/>
<circle cx="172.5" cy="138.2" r=".2"/>
<circle cx="173.1" cy="138.4" r=".2"/>
<circle cx="173.8" cy="138.5" r=".2"/>
<circle cx="174.3" cy="138.9" r=".2"/>
<circle cx="174.7" cy="139.4" r=".2"/>
<circle cx="173.9" cy="140.5" r=".2"/>
<circle cx="174.5" cy="140" r=".2"/>
<circle cx="173.4" cy="140.7" r=".2"/>
<circle cx="172.7" cy="140.8" r=".2"/>
<circle cx="172" cy="140.7" r=".2"/>
<circle cx="171.4" cy="140.4" r=".2"/>
<circle cx="170.8" cy="140" r=".2"/>
<circle cx="190.3" cy="135.7" r=".2"/>
<circle cx="192.9" cy="135.6" r=".2"/>
<circle cx="192.8" cy="136.4" r=".2"/>
<circle cx="192.7" cy="137.1" r=".2"/>
<circle cx="192.5" cy="137.9" r=".2"/>
<circle cx="192.4" cy="138.6" r=".2"/>
<circle cx="192.3" cy="139.3" r=".2"/>
<circle cx="191.9" cy="140.7" r=".2"/>
<circle cx="192.1" cy="140.1" r=".2"/>
<circle cx="191.6" cy="140.1" r=".2"/>
<circle cx="191.3" cy="139.3" r=".2"/>
<circle cx="191.2" cy="138.6" r=".2"/>
<circle cx="191" cy="137.9" r=".2"/>
<circle cx="190.8" cy="137.1" r=".2"/>
<circle cx="190.6" cy="136.5" r=".2"/>
<circle cx="190.4" cy="135.7" r=".2"/>
<circle cx="187.8" cy="135.6" r=".2"/>
<circle cx="187.9" cy="136.4" r=".2"/>
<circle cx="188" cy="137.1" r=".2"/>
<circle cx="188.2" cy="137.9" r=".2"/>
<circle cx="188.3" cy="138.6" r=".2"/>
<circle cx="188.4" cy="139.3" r=".2"/>
<circle cx="188.8" cy="140.7" r=".2"/>
<circle cx="188.6" cy="140.1" r=".2"/>
<circle cx="189.1" cy="140.1" r=".2"/>
<circle cx="189.4" cy="139.3" r=".2"/>
<circle cx="189.5" cy="138.6" r=".2"/>
<circle cx="189.7" cy="137.9" r=".2"/>
<circle cx="189.9" cy="137.1" r=".2"/>
<circle cx="190.1" cy="136.5" r=".2"/>
<circle cx="184.7" cy="135.7" r=".2"/>
<circle cx="185.3" cy="136.1" r=".2"/>
<circle cx="185.7" cy="136.8" r=".2"/>
<circle cx="185.9" cy="137.4" r=".2"/>
<circle cx="186" cy="138.1" r=".2"/>
<circle cx="185.9" cy="138.8" r=".2"/>
<circle cx="185.7" cy="139.6" r=".2"/>
<circle cx="185.3" cy="140.2" r=".2"/>
<circle cx="184.7" cy="140.6" r=".2"/>
<circle cx="183.9" cy="135.6" r=".2"/>
<circle cx="183.9" cy="140.7" r=".2"/>
<circle cx="183.1" cy="135.7" r=".2"/>
<circle cx="182.5" cy="136.1" r=".2"/>
<circle cx="182.1" cy="136.8" r=".2"/>
<circle cx="181.9" cy="137.4" r=".2"/>
<circle cx="181.9" cy="138.1" r=".2"/>
<circle cx="181.9" cy="138.8" r=".2"/>
<circle cx="182.1" cy="139.6" r=".2"/>
<circle cx="182.5" cy="140.2" r=".2"/>
<circle cx="183.1" cy="140.6" r=".2"/>
<circle cx="184.5" cy="143.4" r=".21"/>
<circle cx="187.2" cy="143.3" r=".21"/>
<circle cx="187" cy="144.1" r=".21"/>
<circle cx="186.9" cy="144.9" r=".21"/>
<circle cx="186.8" cy="145.6" r=".21"/>
<circle cx="186.6" cy="146.3" r=".21"/>
<circle cx="186.5" cy="147.1" r=".21"/>
<circle cx="186.1" cy="148.5" r=".21"/>
<circle cx="186.4" cy="147.9" r=".21"/>
<circle cx="185.8" cy="147.9" r=".21"/>
<circle cx="185.6" cy="147.1" r=".21"/>
<circle cx="185.4" cy="146.3" r=".21"/>
<circle cx="185.2" cy="145.6" r=".21"/>
<circle cx="185" cy="144.8" r=".21"/>
<circle cx="184.8" cy="144.2" r=".21"/>
<circle cx="181.9" cy="143.3" r=".21"/>
<circle cx="182" cy="144.1" r=".21"/>
<circle cx="182.2" cy="144.9" r=".21"/>
<circle cx="182.3" cy="145.6" r=".21"/>
<circle cx="182.4" cy="146.3" r=".21"/>
<circle cx="182.6" cy="147.1" r=".21"/>
<circle cx="183" cy="148.5" r=".21"/>
<circle cx="182.7" cy="147.9" r=".21"/>
<circle cx="183.3" cy="147.9" r=".21"/>
<circle cx="183.5" cy="147.1" r=".21"/>
<circle cx="183.7" cy="146.3" r=".21"/>
<circle cx="183.9" cy="145.6" r=".21"/>
<circle cx="184.1" cy="144.8" r=".21"/>
<circle cx="184.3" cy="144.2" r=".21"/>
<circle cx="170.1" cy="143.3" r=".21"/>
<circle cx="170.8" cy="143.3" r=".21"/>
<circle cx="171.5" cy="143.4" r=".21"/>
<circle cx="172.1" cy="143.4" r=".21"/>
<circle cx="170.1" cy="144.1" r=".21"/>
<circle cx="170.1" cy="144.8" r=".21"/>
<circle cx="170.1" cy="145.6" r=".21"/>
<circle cx="170.1" cy="146.3" r=".21"/>
<circle cx="170.1" cy="147.1" r=".21"/>
<circle cx="170.1" cy="147.8" r=".21"/>
<circle cx="170.1" cy="148.5" r=".21"/>
<circle cx="172.8" cy="143.7" r=".21"/>
<circle cx="173.3" cy="144.1" r=".21"/>
<circle cx="173.7" cy="144.6" r=".21"/>
<circle cx="173.9" cy="145.3" r=".21"/>
<circle cx="174" cy="145.9" r=".21"/>
<circle cx="173.8" cy="146.5" r=".21"/>
<circle cx="173.7" cy="147.2" r=".21"/>
<circle cx="173.3" cy="147.8" r=".21"/>
<circle cx="172.8" cy="148.2" r=".21"/>
<circle cx="172.1" cy="148.4" r=".21"/>
<circle cx="171.4" cy="148.5" r=".21"/>
<circle cx="170.7" cy="148.5" r=".21"/>
<circle cx="189.5" cy="143.3" r=".21"/>
<circle cx="189.5" cy="144.1" r=".21"/>
<circle cx="189.5" cy="144.8" r=".21"/>
<circle cx="189.5" cy="145.6" r=".21"/>
<circle cx="189.5" cy="146.3" r=".21"/>
<circle cx="189.5" cy="147.1" r=".21"/>
<circle cx="189.5" cy="147.8" r=".21"/>
<circle cx="189.5" cy="148.5" r=".21"/>
<circle cx="190" cy="143.8" r=".21"/>
<circle cx="193.6" cy="143.3" r=".21"/>
<circle cx="193.6" cy="144.1" r=".21"/>
<circle cx="193.6" cy="144.8" r=".21"/>
<circle cx="193.6" cy="145.6" r=".21"/>
<circle cx="193.6" cy="146.3" r=".21"/>
<circle cx="193.6" cy="147.1" r=".21"/>
<circle cx="193.6" cy="147.8" r=".21"/>
<circle cx="193.6" cy="148.5" r=".21"/>
<circle cx="190.4" cy="144.3" r=".21"/>
<circle cx="190.9" cy="145" r=".21"/>
<circle cx="191.4" cy="145.6" r=".21"/>
<circle cx="191.8" cy="146.2" r=".21"/>
<circle cx="192.3" cy="146.8" r=".21"/>
<circle cx="192.7" cy="147.4" r=".21"/>
<circle cx="193.2" cy="148" r=".21"/>
<circle cx="178.8" cy="143.4" r=".21"/>
<circle cx="179.4" cy="143.8" r=".21"/>
<circle cx="179.8" cy="144.5" r=".21"/>
<circle cx="180" cy="145.1" r=".21"/>
<circle cx="180.1" cy="145.8" r=".21"/>
<circle cx="180" cy="146.6" r=".21"/>
<circle cx="179.8" cy="147.4" r=".21"/>
<circle cx="179.4" cy="148" r=".21"/>
<circle cx="178.8" cy="148.4" r=".21"/>
<circle cx="178" cy="143.3" r=".21"/>
<circle cx="178" cy="148.5" r=".21"/>
<circle cx="177.2" cy="143.4" r=".21"/>
<circle cx="176.6" cy="143.8" r=".21"/>
<circle cx="176.2" cy="144.5" r=".21"/>
<circle cx="176" cy="145.1" r=".21"/>
<circle cx="175.9" cy="145.8" r=".21"/>
<circle cx="175.9" cy="146.6" r=".21"/>
<circle cx="176.2" cy="147.4" r=".21"/>
<circle cx="176.6" cy="148" r=".21"/>
<circle cx="177.2" cy="148.4" r=".21"/>
</g>
<path d="M100.6 267.7h66.2M179 281l-6 6.4M185 281l-6 6.4M190.9 281.1l-5.7 6.1M196.9 281.1l-5.7 6.1" fill="none" stroke="#373435" stroke-width=".21"/>
<g font-size="6.3" fill="#373435">
<text x="142" y="248.1">LED</text>
<text x="96.9" y="254.5">SUPPLEMENTARY WARNING SIGN</text>
<text x="126" y="260.9">&quot;SLOW DOWN&quot;</text>
</g>
<g font-size="5.7" fill="#373435">
<text x="100.2" y="31.5">a</text>
<text x="159.2" y="32.1">r*</text>
<text x="41.1" y="42.5">f</text>
<text x="40.8" y="53.7">d</text>
<text x="40.8" y="65.1">e</text>
<text x="158.4" y="66.1">b</text>
<text x="40.8" y="77.5">d</text>
<text x="41.1" y="88.8">c</text>
</g>
<text font-size="5.5" fill="#373435" x="175.4" y="272.9">TC1790_1</text>
<g font-size="4.2" fill="#373435">
<text x="164.8" y="32.1">(see Note 4)</text>
<text x="70.3" y="193">Notes:</text>
<text x="100.6" y="267.2">APPROVED AS OFFICIAL TRAFFIC SIGN</text>
<text x="174.5" y="285.7">E</text>
<text x="180.5" y="285.6">F</text>
<text x="186.6" y="285.6">G</text>
<text x="192.5" y="285.6">H</text>
<text x="199.4" y="285.6">I</text>
</g>
<g font-size="3.9" fill="#373435">
<text x="87.2" y="130.7">a</text>
<text x="98.3" y="130.7">b</text>
<text x="107.8" y="130.7">c</text>
<text x="115.6" y="130.7">d</text>
<text x="125.5" y="130.7">e</text>
<text x="134.9" y="130.7">f</text>
<text x="64.5" y="136.7">SIZE A</text>
<text x="85.1" y="136.7">750</text>
<text x="96.2" y="136.7">420</text>
<text x="106.7" y="136.7">50</text>
<text x="113.5" y="136.7">140</text>
<text x="124.5" y="136.7">50</text>
<text x="133.3" y="136.7">40</text>
<text x="64.4" y="142.8">SIZE B</text>
<text x="85.1" y="142.8">919</text>
<text x="96.2" y="142.8">525</text>
<text x="106.7" y="142.8">65</text>
<text x="113.5" y="142.8">175</text>
<text x="124.5" y="142.8">60</text>
<text x="133.3" y="142.8">50</text>
<text x="172.4" y="159">Installation</text>
<text x="174.2" y="163.3">Example</text>
<text x="16.5" y="197.2">Colour Legend</text>
<text x="77" y="229">* Corners may be squared or rounded in manufacture.</text>
</g>
<g font-size="3.5" fill="#373435">
<text x="70.3" y="197.1">1.</text>
<text x="77" y="197.1">This sign may be installed under vehicle activated warning signs TC1790_2 -</text>
<text x="77" y="201.1">TC1790_12 and activated when approached by a vehicle exceeding a preset</text>
<text x="24" y="205.6">White LED display</text>
<text x="24" y="209.5">(legend)</text>
<text x="77" y="205">trigger speed or by the presence of the vehicle. It may be installed under</text>
<text x="77" y="209">static warning signs as well.</text>
<text x="70.3" y="212.9">2.</text>
<text x="77" y="212.9">LED details shown are indicative and should be approved according to</text>
<text x="24.5" y="216.4">Black (background)</text>
<text x="70.3" y="220.8">3.</text>
<text x="77" y="216.8">standard display requirements of AS4852.</text>
<text x="77" y="220.8">Sign to be blank when not activated. On activation the display is to be static</text>
<text x="77" y="224.7">for a viewing period of five (5) seconds and no portion should flash.</text>
<text x="70.3" y="229">4.</text>
<text x="70.3" y="233">5.</text>
<text x="77" y="233">For MRTS specifications contact the technical publications team by emailing:</text>
<text x="21.6" y="267.9">Department of Transport and Main Roads</text>
<text x="17.7" y="271.8">Infrastructure Management &amp; Delivery Division</text>
<text x="16.7" y="280.6">Designed</text>
<text x="42.7" y="280.6">Checked</text>
<text x="69.7" y="280.6">Scale</text>
<text x="98.5" y="281.3">PRINCIPAL ENGINEER</text>
<text x="154.2" y="276.2">26/05/23</text>
<text x="157.4" y="281.2">Date</text>
<text x="16.9" y="284.8">TV 11/09</text>
<text x="42.8" y="284.8">JP 05/23</text>
<text x="69.7" y="285.2">Not to Scale</text>
<text x="98.5" y="284.8">(Traffic Engineering Practice)</text>
</g>
<text font-size="3.5" fill="#0000c4" x="77" y="236.9">mr.techdocs@tmr.qld.gov.au</text>
<text font-size="2.8" fill="#373435" x="179.8" y="279.1">Page 1 of 12</text>
</svg>
